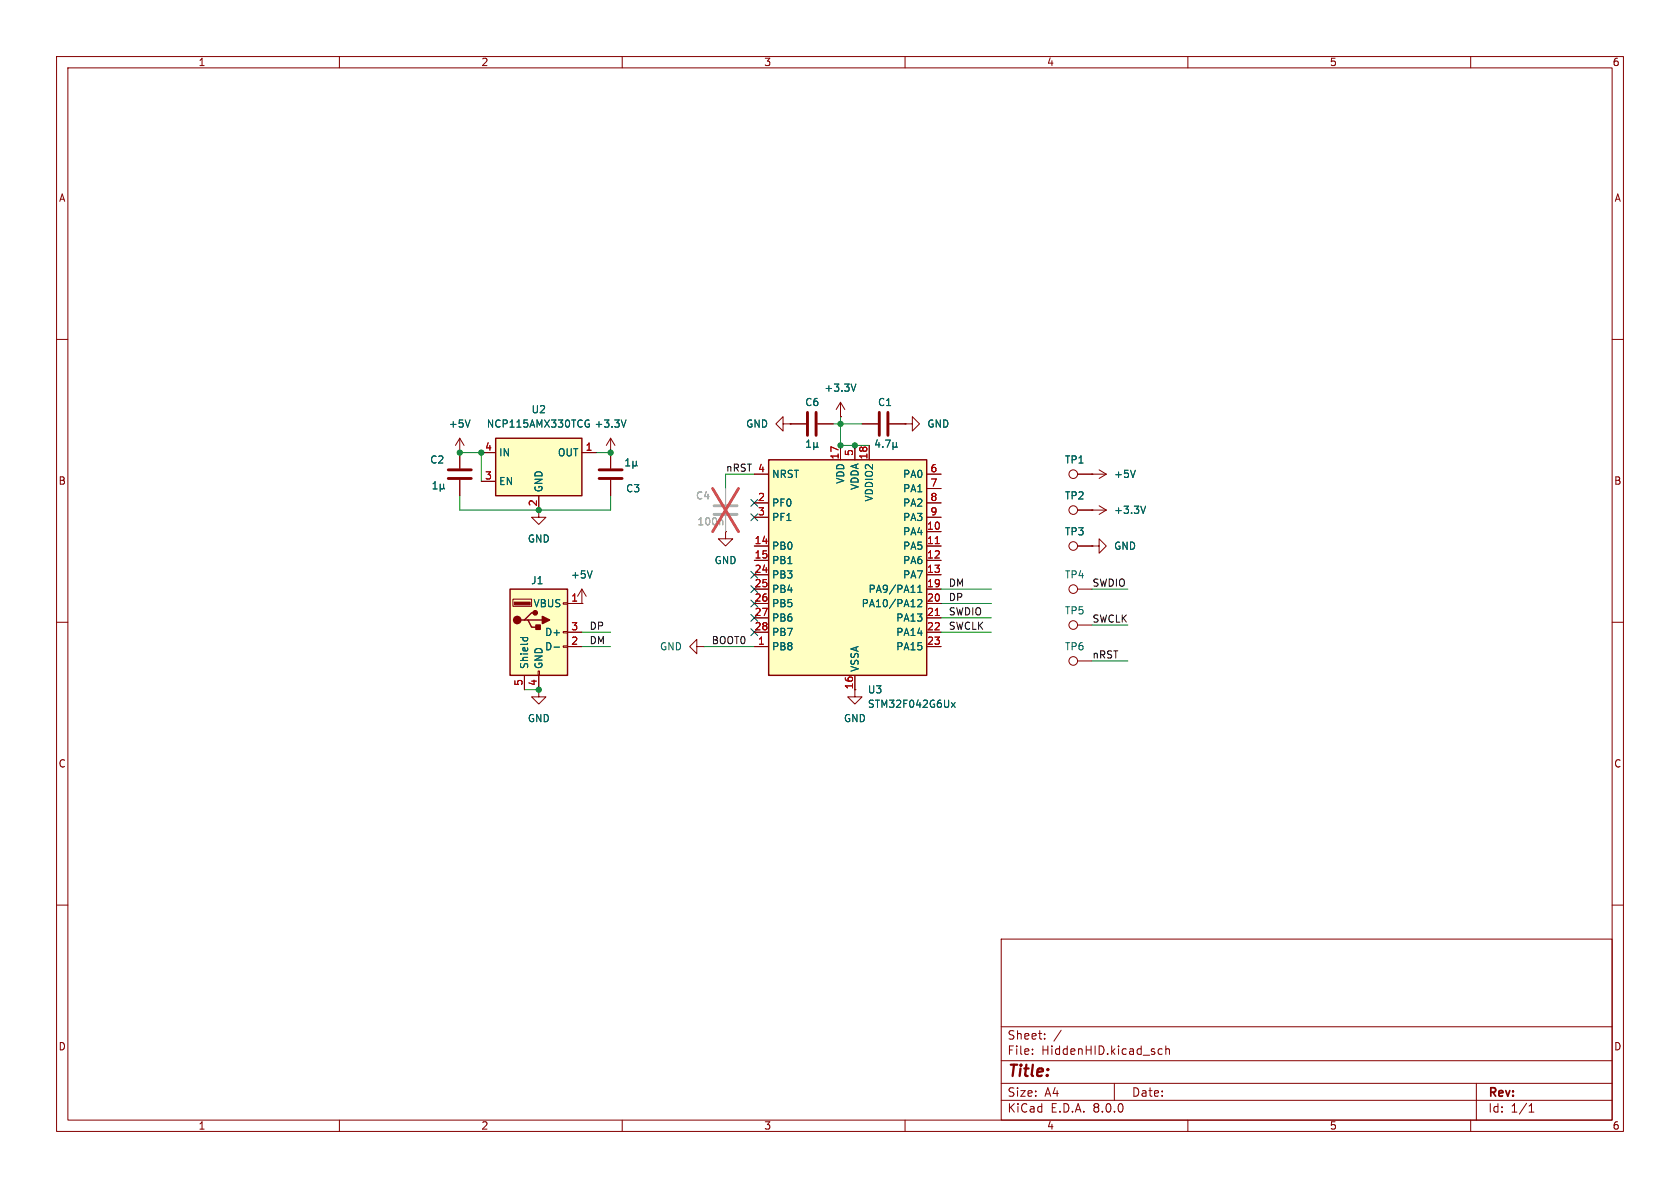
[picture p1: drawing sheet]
<svg xmlns="http://www.w3.org/2000/svg" width="297mm" height="210mm" viewBox="0 0 297 210" stroke-linecap="round" stroke-linejoin="round" font-family="sans-serif">
<g fill="none" stroke="#840000" stroke-width=".18">
<path d="M10 10h277v190h-277zM12 12h273v186h-273zM60 10v2M110 10v2M160 10v2M210 10v2M260 10v2M10 60h2M285 60h2M107.9 80v2.8M107.9 84.8v2.8M193 83.8h.1"/>
<path d="M193 83.8h2.6M194.3 83.1l1.3 .7M195.6 83.8l-1.3 .8M10 110h2M285 110h2M10 160h2M285 160h2M177 166h108v32h-108zM60 198v2M110 198v2M160 198v2M177 194.5h108"/>
<path d="M177 191.5h108M177 187.5h108M177 181.5h108M182.5 186.3v.1M182.5 185.5v.1M184.7 183.6v.1M184.7 182.8v.1M187.6 182.1l-1.3 2M197 191.5v3M204.7 186.1l.3 .3 .5-.1M205.5 185.5l-.5-.1-.3 .3M206.1 185.5l.2-.1 .4 .1v.9"/>
<path d="M206.1 184.9v1.5M210 198v2M260 198v2M261 191.5v6.5M270.3 196.6h.9M270.3 195.5l.4-.4v1.5"/>
</g>
<path d="M105.9 83.1h4.1M105.9 84.6h4.1" fill="none" stroke="#840000" stroke-width=".51"/>
<path d="M110.6 82.4h.7M110.6 81.5l.4-.4v1.3M111.9 82.2l.2 .2h.2l.2-.2M111.9 81.5v1.3M112.5 82.2l.2 .2M112.5 81.5v.7M200.7 83.1l-.4 1.3" fill="none" stroke="#006464" stroke-width=".18"/>
<path d="M90.2 104.1h10.1v15.3h-10.1z" fill="#ffffc2"/>
<path d="M90.2 104.1h10.1v15.3h-10.1zM92.7 109.6h.6l.7 1.3h1.2M93.3 109.6h2.6M94.6 108.3h-.6l-1.3 1.3h-.6" fill="none" stroke="#840000" stroke-width=".25"/>
<g fill="#840000" stroke="#840000" stroke-width=".25">
<path d="M95.9 109l1.3 .6-1.3 .6z"/>
<path d="M94.7 110.5h.8v.8h-.8z"/>
<circle cx="91.4" cy="109.6" r=".63"/>
<circle cx="94.6" cy="108.3" r=".38"/>
</g>
<path d="M90.9 106.4h2.8v.5h-2.8z" fill="#840000" stroke="#840000" stroke-width=".18"/>
<path d="M90.7 105.9h3.3v1.3h-3.3zM92.7 119.4v2.5M95.1 118.6h.3v.8h-.3zM95.2 119.4v3.8h1.3l-1.3 1.3-1.2-1.3h1.2M99.6 114.2h.7v.2h-.7zM99.6 111.6h.7v.3h-.7zM99.6 106.6h.7v.2h-.7zM100.3 106.7h2.6M100.3 114.3h2.6M100.3 111.8h2.6" fill="none" stroke="#840000" stroke-width=".18"/>
<path d="M92 112.7h1.3M92.5 112.7l-.1 .4M93.2 112.7l.1 .4M97.9 114.4h1" fill="none" stroke="#006464" stroke-width=".18"/>
<path d="M135.9 81.3h27.9v38.1h-27.9z" fill="#ffffc2"/>
<path d="M135.9 81.3h27.9v38.1h-27.9z" fill="none" stroke="#840000" stroke-width=".25"/>
<g fill="none" stroke="#840000" stroke-width=".18">
<path d="M81.3 77.5l-.8 1.2M81.3 77.5v2.5M81.3 77.5l.7 1.2M107.9 77.5l-.7 1.2M107.9 77.5v2.5M107.9 77.5l.8 1.2M139.7 74.9h2.8M144.5 74.9h2.8M148.6 73.7h.1M148.6 71.1v2.6M148.6 78.7v2.6M148.6 71.1l-.8 1.3"/>
<path d="M148.6 71.1l.8 1.3M151.1 78.7v2.6M153.7 78.7v2.6M81.3 80h.1M95.2 90.2v1.2h1.3l-1.3 1.3-1.2-1.3h1.2M107.9 80h.1M128.3 94v1.3h1.2l-1.2 1.2-1.3-1.2h1.3M128.3 94h.1M133.3 96.5h2.6M133.3 99.1h2.6M133.3 88.9h2.6M133.3 91.4h2.6"/>
<path d="M133.3 83.8h2.6M163.8 94h2.6M163.8 96.5h2.6M163.8 99.1h2.6M163.8 88.9h2.6M163.8 91.4h2.6M163.8 83.8h2.6M163.8 86.4h2.6M190.5 96.5h2.5M190.5 90.2h5.1M193 90.2h.1M194.3 89.4l1.3 .8"/>
<path d="M195.6 90.2l-1.3 .7M102.9 106.7h.1M102.9 104.1l-.8 1.3M102.9 104.1v2.6M102.9 104.1l.7 1.3M133.3 114.3h2.6M133.3 101.6h2.6M133.3 104.1h2.6M133.3 106.7h2.6M133.3 109.2h2.6M133.3 111.8h2.6M151.1 119.4v3.8h1.3l-1.3 1.3-1.2-1.3h1.2"/>
<path d="M163.8 114.3h2.6M163.8 101.6h2.6M163.8 104.1h2.6M163.8 106.7h2.6M163.8 109.2h2.6M163.8 111.8h2.6M190.5 104.1h2.5M190.5 110.5h2.5"/>
<circle cx="189.7" cy="90.2" r=".76"/>
<circle cx="189.7" cy="96.5" r=".76"/>
<circle cx="189.7" cy="110.5" r=".76"/>
<circle cx="189.7" cy="104.1" r=".76"/>
</g>
<path d="M165.3 96.1h.8M165.3 108.8h.8" fill="none" stroke="#a90000" stroke-width=".18"/>
<g fill="none" stroke="#006464" stroke-width=".18">
<path d="M83.1 74.2l-.4 1.3M110.7 74.2l-.5 1.3M142.6 79.1h.7M142.6 78.2l.4-.4v1.3M143.9 78.9l.1 .2h.3l.2-.2M143.9 78.2v1.3M144.5 78.9l.1 .2M144.5 78.2v.7M151.3 67.9l-.4 1.3M202.5 89.5l-.4 1.2M104.7 100.9l-.4 1.3M162.3 104.7h.7"/>
<path d="M162.3 103.8l.3-.4v1.3M162.3 106.1l.4-.1 .3 .4-.8 .9h.8M168.2 124.2l.7 .8M168.9 124.2l-.7 .8"/>
</g>
<path d="M126.2 90.9h4.1M126.2 89.4h4.1" fill="none" stroke="#a1a1a1" stroke-width=".51"/>
<path d="M128.3 86.4v2.8M128.3 91.2v2.8" fill="none" stroke="#a1a1a1" stroke-width=".18"/>
<path d="M127.6 91.9l.2 .2v.7" fill="none" stroke="#989898" stroke-width=".18"/>
<path d="M126 86.4l4.6 7.6M130.6 86.4l-4.6 7.6" fill="none" stroke="#e65255" stroke-width=".46"/>
<path d="M142.7 72.9v4.1M144.3 72.9v4.1" fill="none" stroke="#840000" stroke-width=".51"/>
<path d="M87.6 77.5h15.3v10.1h-15.3z" fill="#ffffc2"/>
<path d="M87.6 77.5h15.3v10.1h-15.3z" fill="none" stroke="#840000" stroke-width=".25"/>
<g fill="none" stroke="#840000" stroke-width=".18">
<path d="M138.4 74.9v-1.2l-1.2 1.2 1.2 1.3v-1.3h1.3M139.7 74.9h.1M139.7 74.9h2.8M144.5 74.9h2.8M148.6 73.7h.1M148.6 78.7v2.6M151.1 78.7v2.6M152.4 74.9h2.8M153.7 78.7v2.6M157.2 74.9h2.8M160 74.9h1.3v-1.2l1.3 1.2-1.3 1.3v-1.3M160 74.9h.1"/>
<path d="M81.3 80h.1M81.3 80v2.8M81.3 84.8v2.8M85.1 80h2.5M85.1 85.1h2.5M95.2 87.6v2.6M102.9 80h2.5M107.9 80h.1M107.9 80v2.8M107.9 84.8v2.8M128.3 94h.1M133.3 83.8h2.6"/>
<path d="M133.3 96.5h2.6M133.3 99.1h2.6M133.3 88.9h2.6M133.3 91.4h2.6M163.8 83.8h2.6M163.8 94h2.6M163.8 96.5h2.6M163.8 99.1h2.6M163.8 88.9h2.6M163.8 91.4h2.6M163.8 86.4h2.6M190.5 83.8h2.5"/>
<path d="M190.5 96.5h2.5M190.5 90.2h2.5M193 96.5h1.3v-1.2l1.3 1.2-1.3 1.3v-1.3M193 96.5h.1M193 83.8h.1M193 90.2h.1M92.7 119.4v2.5M95.2 119.4v2.5M100.3 106.7h2.6M100.3 114.3h2.6M100.3 111.8h2.6M102.9 106.7h.1"/>
<path d="M123.2 114.3v-1.3l-1.3 1.3 1.3 1.3v-1.3h1.3M124.5 114.3h.1M133.3 106.7h2.6M133.3 114.3h2.6M133.3 111.8h2.6M133.3 101.6h2.6M133.3 104.1h2.6M133.3 109.2h2.6M151.1 119.4v2.5M163.8 106.7h2.6M163.8 114.3h2.6M163.8 111.8h2.6"/>
<path d="M163.8 101.6h2.6M163.8 104.1h2.6M163.8 109.2h2.6M190.5 116.8h2.5"/>
<circle cx="189.7" cy="83.8" r=".76"/>
<circle cx="189.7" cy="116.8" r=".76"/>
</g>
<g fill="none" stroke="#006464" stroke-width=".18">
<path d="M83.1 74.2l-.4 1.3M104 75h.2l-.1 .4-.3 .1-.3-.2M104.1 74.3l-.3-.1-.3 .2M110.7 74.2l-.5 1.3M142.6 79.1h.7M142.6 78.2l.4-.4v1.3M143.9 78.9l.1 .2h.3l.2-.2M143.9 78.2v1.3M144.5 78.9l.1 .2M144.5 78.2v.7M151.3 67.9l-.4 1.3M155.1 77.7l-.3 .9h.8"/>
<path d="M155.4 78.2v.9M156.1 78.9v.2M156.5 77.8h.9l-.6 1.3M157.9 78.2v1.3M157.9 78.9l.1 .2h.3l.2-.2M158.5 78.9l.2 .2M158.5 78.2v.7M76.6 86.4h.7M76.6 85.5l.3-.3v1.2M77.8 86.3l.2 .1h.2l.2-.1M77.8 85.6v1.3M78.4 86.3l.2 .1"/>
<path d="M78.4 85.6v.7M110.6 82.4h.7M110.6 81.5l.4-.4v1.3M111.9 82.2l.2 .2h.2l.2-.2M111.9 81.5v1.3M112.5 82.2l.2 .2M112.5 81.5v.7M200.7 83.1l-.4 1.3M202.5 89.5l-.4 1.2M92 112.7h1.3M92.5 112.7l-.1 .4M93.2 112.7l.1 .4"/>
<path d="M97.9 114.4h1M104.7 100.9l-.4 1.3M162.3 104.7h.7M162.3 103.8l.3-.4v1.3M162.3 106.1l.4-.1 .3 .4-.8 .9h.8M168.2 124.2l.7 .8M168.9 124.2l-.7 .8"/>
</g>
<path d="M155.4 72.9v4.1M157 72.9v4.1M79.2 84.6h4.1M79.2 83.1h4.1" fill="none" stroke="#840000" stroke-width=".51"/>
<g fill="none" stroke="#009600" stroke-width=".18">
<path d="M147.3 74.9h5.1M148.6 73.7v5h5.1M81.3 87.6v2.6h26.6v-2.6M81.3 80h3.8v5.1M105.4 80h2.5M133.3 83.8h-5v2.6M102.9 114.3h5M102.9 111.8h5M124.5 114.3h8.8M166.4 104.1h8.9M166.4 111.8h8.9M166.4 109.2h8.9"/>
<path d="M166.4 106.7h8.9M193 104.1h6.4M193 116.8h6.4M193 110.5h6.4M92.7 121.9h2.5"/>
</g>
<g fill="none" stroke="#000084" stroke-width=".18">
<path d="M132.7 90.8l1.3 1.2M132.7 88.3l1.3 1.2M134 90.8l-1.3 1.2M134 88.3l-1.3 1.2M132.7 103.5l1.3 1.2M132.7 101l1.3 1.2M132.7 108.6l1.3 1.2M132.7 111.2l1.3 1.2M132.7 106.1l1.3 1.2M134 103.5l-1.3 1.2M134 101l-1.3 1.2M134 108.6l-1.3 1.2"/>
<path d="M134 111.2l-1.3 1.2M134 106.1l-1.3 1.2"/>
</g>
<path d="M127.6 91.9l.2 .2v.7" fill="none" stroke="#989898" stroke-width=".18"/>
<path d="M128.3 86.4v2.8M128.3 91.2v2.8" fill="none" stroke="#a1a1a1" stroke-width=".18"/>
<path d="M126 86.4l4.6 7.6M130.6 86.4l-4.6 7.6" fill="none" stroke="#e65255" stroke-width=".46"/>
<path d="M165.3 96.1h.8M165.3 108.8h.8" fill="none" stroke="#a90000" stroke-width=".18"/>
<g fill="#009600" stroke="#009600" stroke-width=".18">
<circle cx="95.2" cy="121.9" r=".46"/>
<circle cx="95.2" cy="90.2" r=".46"/>
<circle cx="107.9" cy="80" r=".46"/>
<circle cx="81.3" cy="80" r=".46"/>
<circle cx="85.1" cy="80" r=".46"/>
<circle cx="148.6" cy="78.7" r=".46"/>
<circle cx="148.6" cy="74.9" r=".46"/>
<circle cx="151.1" cy="78.7" r=".46"/>
</g>
<text font-size="2.8" fill="#840000" x="178" y="190.9">Title:</text>
<g font-size="2.1" fill="#840000">
<text x="178" y="184">Sheet:</text>
<text x="178" y="186.7">File:</text>
<text x="184.1" y="186.7">HiddenHID.kicad_sch</text>
<text x="178" y="196.9">KiCad</text>
<text x="178" y="194.1">Size:</text>
<text x="184.7" y="194.1">A4</text>
<text x="185.7" y="196.9">E.D.A.</text>
<text x="193.3" y="196.9">8.0.0</text>
<text x="200" y="194.1">Date:</text>
<text x="263" y="194.3">Rev:</text>
<text x="263" y="196.9">Id:</text>
<text x="267.1" y="196.9">1/1</text>
</g>
<g font-size="1.8" fill="#840000">
<text x="35" y="11.9">1</text>
<text x="85" y="11.9">2</text>
<text x="135" y="11.9">3</text>
<text x="185" y="11.9">4</text>
<text x="235" y="11.9">5</text>
<text x="285" y="11.9">6</text>
<text x="10.3" y="35.9">A</text>
<text x="285.3" y="35.9">A</text>
<text x="10.3" y="85.9">B</text>
<text x="285.3" y="85.9">B</text>
<text x="95" y="121.4" transform="rotate(-90 95 121.4)">4</text>
<text x="10.3" y="135.9">C</text>
<text x="285.3" y="135.9">C</text>
<text x="10.3" y="185.9">D</text>
<text x="285.3" y="185.9">D</text>
<text x="35" y="199.9">1</text>
<text x="85" y="199.9">2</text>
<text x="135" y="199.9">3</text>
<text x="185" y="199.9">4</text>
<text x="235" y="199.9">5</text>
<text x="285" y="199.9">6</text>
</g>
<g font-size="1.8" fill="#006464">
<text x="142.2" y="72">C6</text>
<text x="145.6" y="69.4">+3.3V</text>
<text x="155.1" y="72">C1</text>
<text x="79.2" y="75.8">+5V</text>
<text x="86" y="75.8">NCP115AMX330TCG</text>
<text x="93.9" y="73.3">U2</text>
<text x="105" y="75.8">+3.3V</text>
<text x="131.8" y="75.8">GND</text>
<text x="163.8" y="75.8">GND</text>
<text x="76" y="82.1">C2</text>
<text x="88.1" y="80.9">IN</text>
<text x="98.5" y="80.9">OUT</text>
<text x="188.2" y="82.1">TP1</text>
<text x="88.1" y="86">EN</text>
<text x="96.1" y="87.1" transform="rotate(-90 96.1 87.1)">GND</text>
<text x="110.6" y="87.2">C3</text>
<text x="136.4" y="89.8">PF0</text>
<text x="136.4" y="84.7">NRST</text>
<text x="149.5" y="85.6" transform="rotate(-90 149.5 85.6)">VDD</text>
<text x="152" y="86.7" transform="rotate(-90 152 86.7)">VDDA</text>
<text x="154.5" y="88.8" transform="rotate(-90 154.5 88.8)">VDDIO2</text>
<text x="159.6" y="84.7">PA0</text>
<text x="159.6" y="87.2">PA1</text>
<text x="159.6" y="89.8">PA2</text>
<text x="188.2" y="88.5">TP2</text>
<text x="196.9" y="84.7">+5V</text>
<text x="136.4" y="92.3">PF1</text>
<text x="159.6" y="94.8">PA4</text>
<text x="159.6" y="92.3">PA3</text>
<text x="188.2" y="94.8">TP3</text>
<text x="196.9" y="91">+3.3V</text>
<text x="93.2" y="96.1">GND</text>
<text x="126.2" y="99.9">GND</text>
<text x="136.4" y="97.4">PB0</text>
<text x="136.4" y="99.9">PB1</text>
<text x="159.6" y="97.4">PA5</text>
<text x="159.6" y="99.9">PA6</text>
<text x="196.9" y="97.4">GND</text>
<text x="93.8" y="103.5">J1</text>
<text x="94.2" y="107.5">VBUS</text>
<text x="100.8" y="102.5">+5V</text>
<text x="136.4" y="102.5">PB3</text>
<text x="136.4" y="105">PB4</text>
<text x="136.4" y="107.5">PB5</text>
<text x="152.2" y="107.5">PA10/PA12</text>
<text x="153.4" y="105">PA9/PA11</text>
<text x="159.6" y="102.5">PA7</text>
<text x="188.2" y="102.5">TP4</text>
<text x="96.3" y="112.6">D+</text>
<text x="136.4" y="110.1">PB6</text>
<text x="136.4" y="112.6">PB7</text>
<text x="158.3" y="110.1">PA13</text>
<text x="158.3" y="112.6">PA14</text>
<text x="188.2" y="108.8">TP5</text>
<text x="93.6" y="118.4" transform="rotate(-90 93.6 118.4)">Shield</text>
<text x="96.1" y="118.4" transform="rotate(-90 96.1 118.4)">GND</text>
<text x="96.3" y="115.2">D-</text>
<text x="116.6" y="115.2">GND</text>
<text x="136.4" y="115.2">PB8</text>
<text x="152" y="118.9" transform="rotate(-90 152 118.9)">VSSA</text>
<text x="158.3" y="115.2">PA15</text>
<text x="188.2" y="115.2">TP6</text>
<text x="153.3" y="122.8">U3</text>
<text x="153.3" y="125.3">STM32F042G6Ux</text>
<text x="93.2" y="127.9">GND</text>
<text x="149.1" y="127.9">GND</text>
</g>
<g font-size="1.8" fill="#a90000">
<text x="85.7" y="79.8">4</text>
<text x="103.4" y="79.8">1</text>
<text x="133.9" y="83.6">4</text>
<text x="148.3" y="81.3" transform="rotate(-90 148.3 81.3)">17</text>
<text x="150.9" y="80.7" transform="rotate(-90 150.9 80.7)">5</text>
<text x="153.4" y="81.3" transform="rotate(-90 153.4 81.3)">18</text>
<text x="164.4" y="83.6">6</text>
<text x="85.7" y="84.8">3</text>
<text x="95" y="89.6" transform="rotate(-90 95 89.6)">2</text>
<text x="133.9" y="88.6">2</text>
<text x="164.4" y="86.1">7</text>
<text x="164.4" y="88.6">8</text>
<text x="133.9" y="91.2">3</text>
<text x="163.8" y="93.7">10</text>
<text x="164.4" y="91.2">9</text>
<text x="133.3" y="96.3">14</text>
<text x="133.3" y="98.8">15</text>
<text x="133.3" y="101.3">24</text>
<text x="163.8" y="96.3">11</text>
<text x="163.8" y="98.8">12</text>
<text x="163.8" y="101.3">13</text>
<text x="100.9" y="106.4">1</text>
<text x="133.3" y="103.9">25</text>
<text x="133.3" y="106.4">26</text>
<text x="163.8" y="103.9">19</text>
<text x="163.8" y="106.4">20</text>
<text x="100.9" y="111.5">3</text>
<text x="133.3" y="109">27</text>
<text x="133.3" y="111.5">28</text>
<text x="163.8" y="109">21</text>
<text x="163.8" y="111.5">22</text>
<text x="100.9" y="114">2</text>
<text x="133.9" y="114">1</text>
<text x="163.8" y="114">23</text>
<text x="92.5" y="121.4" transform="rotate(-90 92.5 121.4)">5</text>
<text x="150.9" y="122" transform="rotate(-90 150.9 122)">16</text>
</g>
<g font-size="1.8" fill="#0f0f0f">
<text x="128.3" y="83.5">nRST 4</text>
<text x="167.6" y="103.8">DM</text>
<text x="167.6" y="106.3">DP</text>
<text x="193" y="103.8">SWDIO</text>
<text x="104.1" y="114">DM</text>
<text x="104.1" y="111.4">DP</text>
<text x="125.7" y="114">BOOT0</text>
<text x="167.6" y="108.9">SWDIO</text>
<text x="167.6" y="111.4">SWCLK</text>
<text x="193" y="110.1">SWCLK</text>
<text x="193" y="116.5">nRST</text>
</g>
<g font-size="1.8" fill="#989898">
<text x="122.9" y="88.5">C4</text>
<text x="123.2" y="93.1">100n</text>
</g>
</svg>
